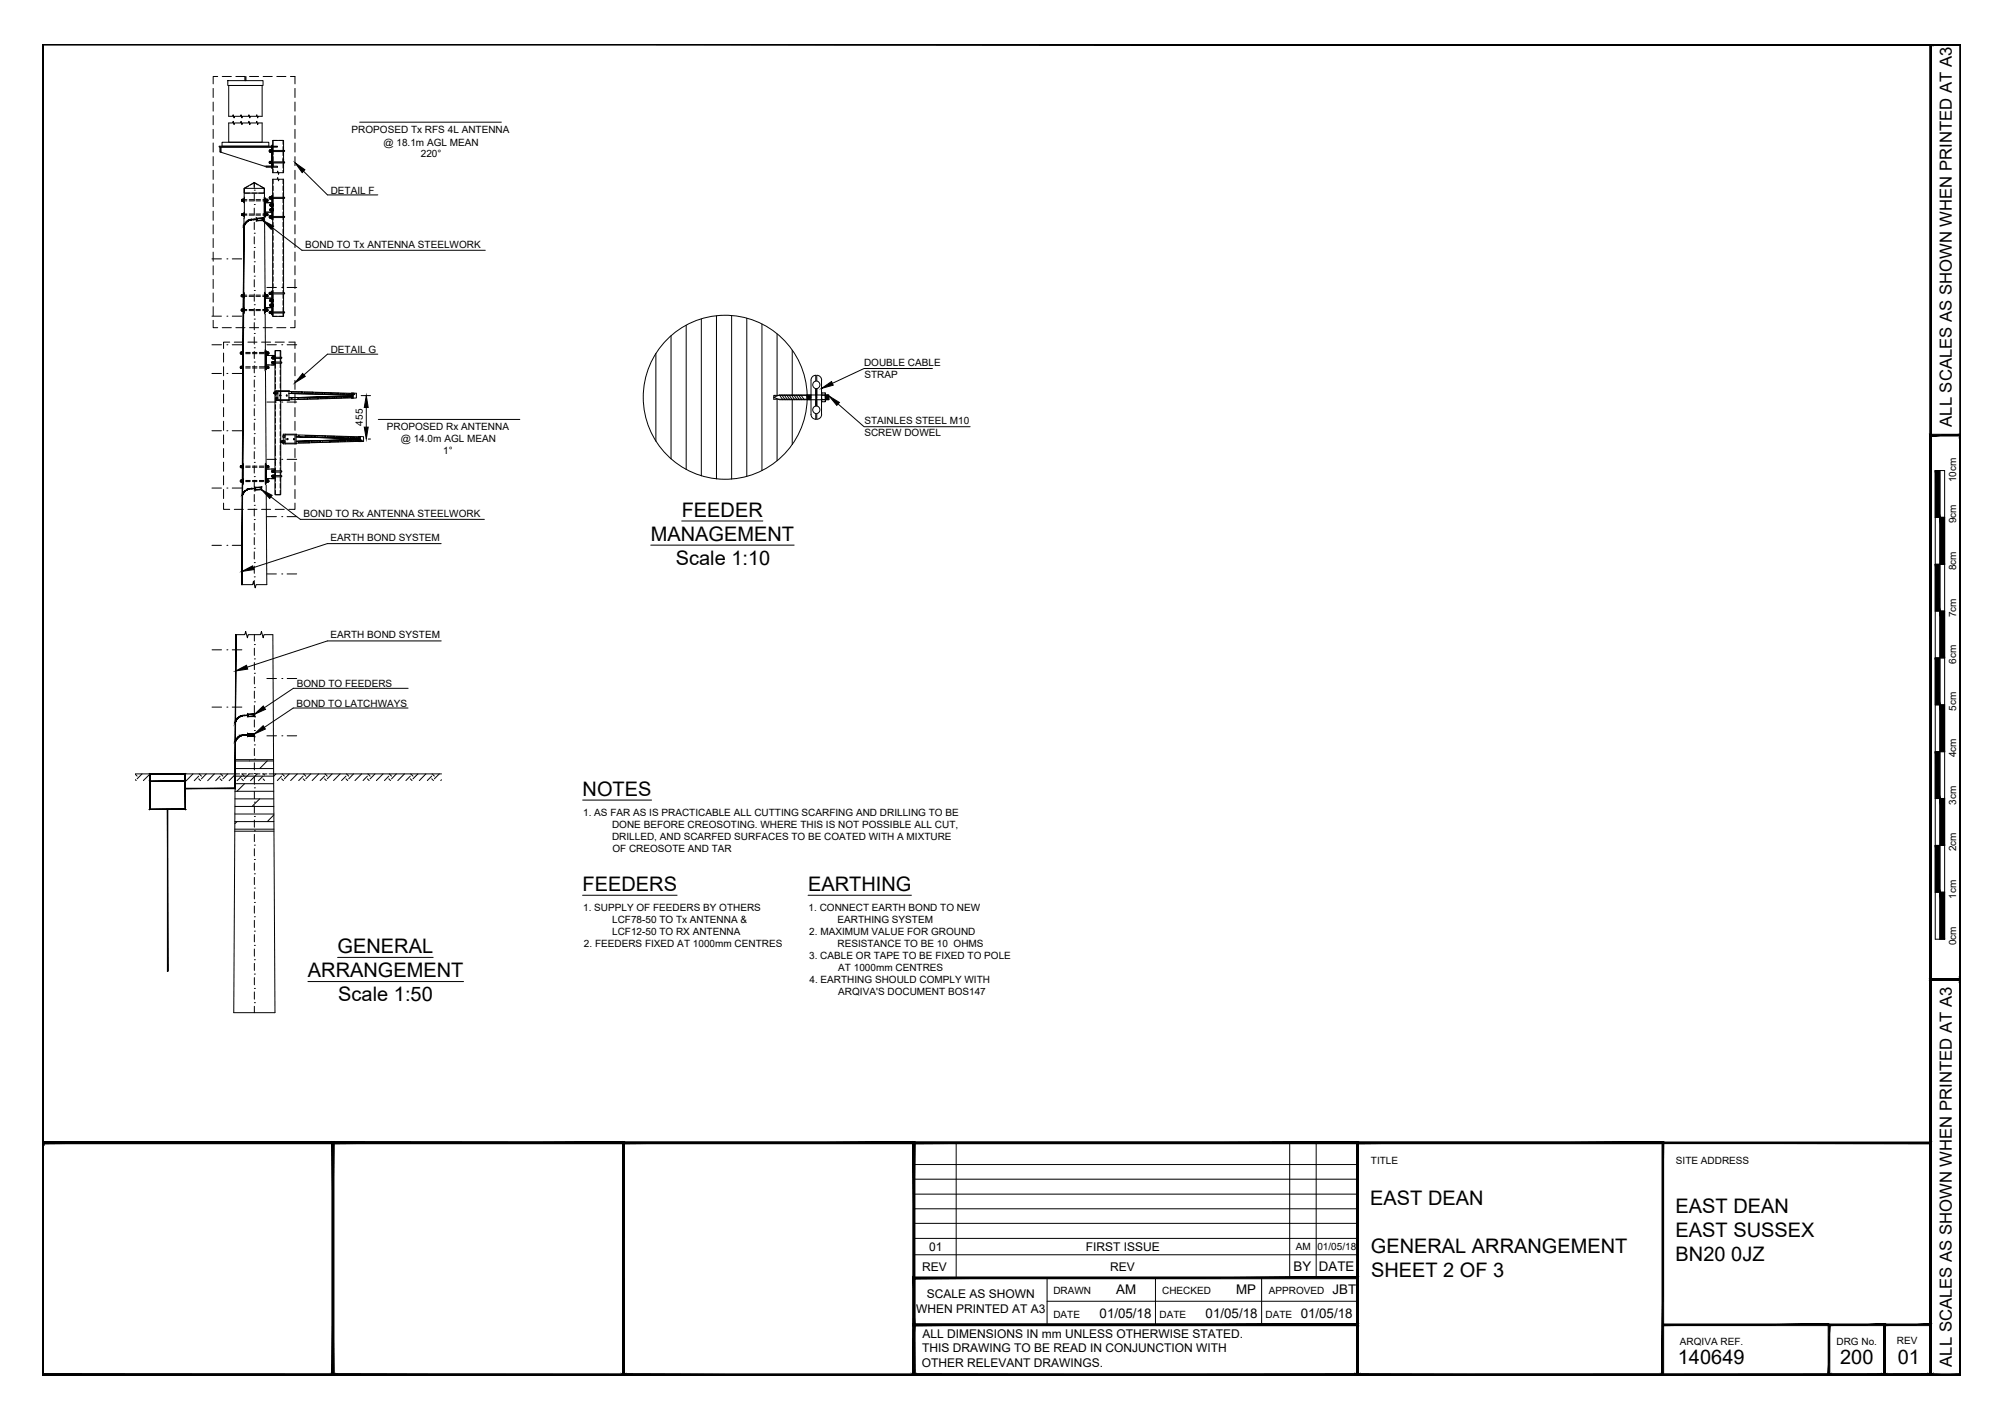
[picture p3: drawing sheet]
<svg xmlns="http://www.w3.org/2000/svg" width="420mm" height="297mm" viewBox="0 0 420 297" stroke-linecap="round" stroke-linejoin="round" font-family="sans-serif">
<!-- layer: TEXT AND DIMENSIONS -->
<g fill="none" stroke="#000" stroke-width=".21">
<path d="M44.7 18.5v1.9M45.6 16h-.9v1.6M46.6 16h1.9M49.4 16h1.9M52.3 16h1.9M55.1 16h2M58 16h1.9M60.9 16h.9v1.6M61.8 18.5v1.9M44.7 21.4v1.9M44.7 24.2v1.9M44.7 27.1v1.9"/>
<path d="M44.7 30v1.9M44.7 32.8v1.9M44.7 35.7v1.9M44.7 38.5v1.9M45.9 30.6h11v.2h-11zM47.9 25.8h.9l.1-.4 .2 .7v-.3h1.3l.1-.4 .2 .7 .1-.3h1.3l.1-.4 .2 .7v-.3h1.3l.1-.4 .2 .7 .1-.3h.8M47.9 24.4h.9l.1-.4 .2 .7v-.3h1.3l.1-.4 .2 .7 .1-.3h1.3l.1-.4 .2 .7v-.3h1.3l.1-.4 .2 .7 .1-.3h.8M51.2 39.5l2.1-1.3 2.1 1.3v.9h-4.2zM53.3 39.8h.1M53.3 38.2v1.3M55.7 34.8v.2h1.2M56.4 33.9h3.1l.2 .1-.2 .1h-3.1z"/>
<path d="M56.5 31.4v.5h.4M56.5 33.9h.4M56.5 34.1h.4M56.5 31.4h.4M56.5 31.8h.4M56.5 31.4h.1M56.5 33.8v.4M56.5 31.4v.1M56.5 31.5v.3M56.7 31.4h.1M56.7 33.8v.1M56.7 31.4v.4"/>
<path d="M56.7 33.8v.4M56.7 34.2h.1M56.7 31.8v.1M56.7 33.9v.2M56.7 34.1v.1M56.7 31.4v.1M56.7 31.7v.1M56.7 31.5v.2zM56.7 33.8h.1M56.9 33.8v.5zM56.9 31.4v.5zM56.9 31.4v.5"/>
<path d="M56.9 33.8v.4M56.9 33.8h-.4v.4h.4M56.9 31.5v.2M56.9 33.8v.3M56.9 34.1v.1M56.9 31.4l-.4 .1M56.9 31.7v.1M56.9 30.4h.2v4.8h-.2zM56.9 30.8h-10.8v1l9.3 3h1.5M57.1 30.6h1v.2h-1zM57.1 34.8h1v.2h-1zM59.4 31.5v-2.1h-2.3v6.8h1l.1-.4 .2 .7v-.3h1v-4.4"/>
<path d="M59.5 31.5l.2 .1-.2 .2h-3.1v-.3h3.1M61.8 21.4v1.9M61.8 24.2v1.9M61.8 27.1v1.9M61.8 30v1.9M61.8 32.8v1.9M61.8 35.7v1.9M61.8 38.5v1.9M63.6 35.9l5 4.9h10.6M75.4 25.6h29.7M44.4 54.2h2M44.7 41.4v1.9"/>
<path d="M44.7 44.2v1.9M44.7 47.1v1.9M44.7 50v1.9M44.7 52.8v1.9M44.7 55.7v1.9M44.7 58.5v1.9M47.5 54.2h.1M48.7 54.2h2M50.6 44.8l.1 .3zM50.6 41.8l.1 .3zM50.7 41.8l.4-.1v.4l-.4 .1zM50.7 45.1v.1"/>
<path d="M50.7 44.7v.1M50.7 41.7v.4M50.7 42.1v.1M50.7 44.8v.3M50.7 42.1h.4M50.7 41.8h.4M50.7 44.7h.4v.4M50.7 45.1h.4M50.7 44.9h.4M50.7 44.7v.5M50.9 44.7v.1M50.9 41.7v.1"/>
<path d="M50.9 44.8v.4M50.9 41.8v.3M50.9 44.8v.3M50.9 45.1v.1M50.9 42.1v.1M50.9 41.7v.4M51 45.1v.1M51 44.7v.1M51 42.1v.1M51 41.7v.1M51.1 44.7v.5M51.1 41.7v.5"/>
<path d="M51.1 44.5l.1 .9zM51.1 41.4l.1 1.1zM51.1 45.1l-.4 .1M53.3 57.8h.1M53.3 54.8h.1M53.3 51.8h.1M53.3 48.9h.1M53.3 45.8h.1M53.3 42.8h.1M53.3 40.6v1.5M53.3 43.6v1.5M53.3 46.6v1.5"/>
<path d="M53.3 49.6v1.5M53.3 52.6v1.5M53.3 55.6v1.5M53.3 58.6v1.5M55.4 41.7v.5zM55.4 44.7v.5zM55.4 41.4h.2v4h-.2zM55.6 42.5h1.3v2h-1.3zM55.6 41.7l.1 .5zM55.6 44.7l.1 .5zM55.7 44.7v.5M55.7 42.2h.4"/>
<path d="M55.7 42.1h.4M55.7 41.8h.4M55.7 45.2h.4M55.7 45.1h.4M55.7 44.7h.4M55.7 44.9h.4M55.7 41.7v.4M55.7 42.1v.1M55.7 45.1v.1M55.7 44.7v.1M55.7 44.8v.3M55.8 41.7l.1 .1"/>
<path d="M55.9 44.8v.4M55.9 44.8v.3M55.9 41.8v.3M55.9 45.1l-.1 .1M55.9 41.7v.4M55.9 41.7v.1M56.1 44.7v.4M56.1 41.7h-.4v.5M56.1 41.7v.1M56.1 44.8v.3M56.1 41.7v.4M56.1 42.1v.1"/>
<path d="M56.1 45.1v.1M56.1 44.7v.1M56.1 41.8v.4M56.5 41.2h.4v.5h-.4zM56.5 41.3h.4M56.5 41.6h.4M56.5 45.6h.4M56.5 45.3h.4M56.5 41.2v.5M56.5 45.2v.5M56.7 41.3h.1M56.7 45.3h.1"/>
<path d="M56.7 41.3v.4M56.7 45.3v.3M56.7 41.7h.1M56.7 45.6v.1M56.7 41.3v.3M56.7 45.3v.2M56.7 41.5v.2M56.7 45.5v.1M56.7 41.2v.1M56.7 45.2v.1M56.9 41.2v.5zM56.9 45.2v.5z"/>
<path d="M56.9 45.2v.5M56.9 45.2l-.4 .1v.4h.4M56.9 41.3v.4M56.9 45.3v.2M56.9 41.2v.1M56.9 45.5v.2M56.9 45.2v.1M56.9 41h.2v5h-.2zM57.1 47.7l6.2 4.7h38.4M59.4 41.3v-3.8h-1v.4l-.2-.7-.1 .3h-1v28.8h2.3v-.7M59.4 41.6v3.7M59.4 45.6v15.7"/>
<path d="M59.5 41.6l.1-.2-3.2-.1v.3h3.1M59.5 45.6l.1-.2-3.2-.1v.3h3.1M61.8 41.4v1.9M61.8 44.2v1.9M61.8 47.1v1.9M61.8 50v1.9M61.8 52.8v1.9M61.8 55.7v1.9M61.8 58.5v1.9M44.4 72.2h2M44.4 66.2h2M44.4 78.2h2"/>
<path d="M44.7 67.1v1.5h.9M44.7 61.4v1.9M44.7 64.2v1.9M46.6 68.6h1.9M46.8 74v1.9M46.8 76.8v1.9M46.8 79.7v1.9M47.5 66.2h.1M47.5 78.2h.1M47.5 72.2h.1M48.1 71.7h-1.3v1.3M48.7 72.2h2"/>
<path d="M48.7 66.2h2M48.7 78.2h2M49.1 71.7h1.9M49.4 68.6h1.9M50.4 73.8l.1 .3zM50.4 76.8v.3zM50.4 76.8v.4M50.4 77.2h.1M50.5 76.7l.3 .1M50.5 76.7l-.1 .1M50.5 76.7v.1M50.5 77.1v.1"/>
<path d="M50.5 74.2h.3M50.5 74.1h.3M50.5 73.9h.3M50.5 73.7v.4M50.5 74.1v.1M50.6 61.8l.1 .3zM50.6 64.8l.1 .3zM50.6 76.7l.1 .1M50.7 73.7l-.2 .1v.4M50.7 61.8v.4M50.7 64.8v.4M50.7 76.7v.5"/>
<path d="M50.7 65.2h.1M50.7 73.7v.1M50.7 77.2h-.1M50.7 73.7v.5M50.7 61.7v.4M50.7 62.1v.1M50.7 65.1v.1M50.7 76.7l-.1 .5M50.7 64.7v.1M50.7 64.8v.3M50.7 65.1l.3 .1M50.7 62.1l.3 .1"/>
<path d="M50.7 73.7h.1M50.7 62.2h.3M50.7 61.7l.4 .1-.1 .4M50.7 61.8h.3M50.7 65.2h.3M50.7 64.7h.1M50.7 61.7v.1M50.7 74.1v.1M50.8 76.9l-.4 .1 .4 .1M50.8 64.8h.3l-.1 .4M50.8 76.5h.2v.9h-.2zM50.8 77.2h-.3"/>
<path d="M50.8 61.7v.5M50.8 64.7v.5M50.8 76.8v.4M50.8 65.2h.1M50.8 62.1l.1 .1M50.8 73.7l.1 .1M50.9 61.7v.5M50.9 73.7v.4M50.9 74.1v.1M50.9 76.7v.5M50.9 73.5h.1v1h-.1zM50.9 73.8l-.1 .4"/>
<path d="M50.9 61.7l-.1 .1M50.9 64.7v.5M51 65.8l.2-.1v-4.4h-.2l.2-21.8h4.2l.1 21.8h-.1v4.4l.2 .1 .2 31.3h-.2v4.4l.2 .1 .1 20.9h-2.2l-.2 .6-.4-1.3-.2 .7h-2.2l.1-20.9 .2-.1v-4.4h-.2M51 61.7v.1M51 64.7l-.3 .2M51.1 64.5h.1v.9h-.1zM51.1 61.4h.1v1.1h-.1zM51.1 64.8v.3M51.1 61.8v.3M52 71.7h1.9M52.3 68.6h1.9M53.3 78.8h.1"/>
<path d="M53.3 75.8h.1M53.3 72.9h.1M53.3 69.9h.1M53.3 66.8h.1M53.3 63.8h.1M53.3 60.9h.1M53.3 61.6v1.5M53.3 64.6v1.5M53.3 67.6v1.5M53.3 70.6v1.5M53.3 73.6v1.5M53.3 76.6v1.5"/>
<path d="M53.3 79.6v1.5M54.8 71.7h1.9M55.1 68.6h2M55.4 61.4h.2v4h-.2zM55.5 73.7l.1 .5zM55.5 76.7l.1 .5zM55.6 73.5h.2v3.9h-.2zM55.6 62.5h1.3v2h-1.3M55.6 61.7l.1 .5zM55.6 64.7l.1 .5zM55.7 64.7v.5M55.7 62.2h.4"/>
<path d="M55.7 62.1h.4M55.7 61.8h.4M55.7 65.2h.4M55.7 65.1h.4M55.7 64.7h.4M55.7 64.9h.4M55.7 61.7v.4M55.7 62.1v.1M55.7 65.1v.1M55.7 64.7v.1M55.7 64.8v.3M55.8 73.7v.5z"/>
<path d="M55.8 76.7v.5zM55.8 74.5h1.8v2h-1.8zM55.8 73.8v.3l.4 .1M55.8 76.8v.4M55.8 77.2h.1M55.8 61.7l.1 .1M55.8 64.7l.1 .1M55.9 64.8v.4M55.9 61.8v.3M55.9 74.1h.3M55.9 73.7h.3v.5M55.9 73.9h.3"/>
<path d="M55.9 73.7l-.1 .1M55.9 77.2h.3M55.9 77.1h.3M55.9 76.8h.3M55.9 76.9h.3M55.9 76.8h-.1M55.9 65.2h-.1M55.9 61.7v.4M55.9 64.7v.5M55.9 73.7v.5M55.9 76.7v.5M55.9 61.7v.1"/>
<path d="M55.9 60.2h2M55.9 72.2h2M56 73.7l.1 .1M56 76.8h.1M56 73.7v.5l.1-.4M56 76.7v.5M56.1 76.8v.4M56.1 77.2h-.1M56.1 61.7h-.4v.5M56.1 61.7v.1M56.1 64.7v.1M56.1 64.8v.3"/>
<path d="M56.1 61.7v.4M56.1 62.1v.1M56.1 65.1v.1M56.1 61.8v.4M56.1 64.8v.4M56.1 65.2h.1M56.1 74.1v.1M56.1 73.7v.1M56.1 77.1v.1M56.1 76.7v.1M56.2 76.8v.4M56.3 76.8v.3"/>
<path d="M56.3 73.7v.4M56.3 74.1v.1M56.3 77.1v.1M56.3 76.7v.1M56.5 65.3l.4-.1v.5v-.5v.5h-.4zM56.5 61.7h.1M56.5 61.7h.2M56.5 65.6h.4M56.5 65.3h.4M56.5 61.2v.5M56.5 65.2v.5M56.7 61.3h.1"/>
<path d="M56.7 61.7h.2M56.7 61.3v.4M56.7 61.7h.1M56.7 65.6v.1M56.7 61.3v.3M56.7 65.3v.2M56.7 61.6v.1M56.7 65.3v-.1v.4M56.7 65.2v.4M56.7 61.2v.1M56.9 61.2v.5zM56.9 61.2v.5"/>
<path d="M56.9 61.2h-.4v.5M56.9 65.3v.2M56.9 65.6v.1M56.9 65.2v.1M56.9 61h.2v5h-.2zM56.9 75.8h2l.2 .2-.2 .1h-2zM57.1 75.2h.1M57.1 74.8v.4M57.1 75.8v.4M57.1 76.2h.1M57.1 75.7v.4M57.1 76.1v.1"/>
<path d="M57.1 74.7v.4M57.1 75.1v.1M57.1 75.7h.3M57.1 76.2h.3M57.1 76.1h.3M57.1 75.7v.1M57.1 74.7h.3M57.1 75.2h.3M57.1 75.1h.3M57.1 74.7v.1M57.1 63.8v.3M57.2 75.7v.1"/>
<path d="M57.2 74.7v.1M57.2 74.8v.4M57.2 75.8v.4M57.2 76.2h.1M57.2 75.2h.1M57.3 75.7l-.1 .1M57.3 74.7l-.1 .1M57.3 75.7v.5M57.3 74.7v.5M57.4 74.7v.5M57.4 75.7v.5M57.4 75.7v.4"/>
<path d="M57.4 76.1v.1M57.4 74.7v.4M57.4 75.1v.1M57.5 75.7v.5zM57.5 74.7v.5zM57.7 71.7h1.9M58 68.6h1.9M58.8 74.8v-1.4h-1.2v30.2h1.2v-3.7M58.8 75.1v.7M58.8 76.1v22.5M58.9 74.8l.2 .1-.2 .2h-2v-.3h2M59 60.2h.1"/>
<path d="M59 72.2h.1M59.4 61.6v3.7M59.5 61.3l.2 .1-.2 .2h-3.1v-.3h3.1M59.5 65.6l.1-.2-3.2-.1v.3h3.1M60.2 60.2h2M60.2 72.2h2M60.5 71.7h1.3v1.3M61.8 67.1v1.5h-.9M61.8 61.4v1.9M61.8 64.2v1.9M61.8 74v1.9M61.8 76.8v1.9"/>
<path d="M61.8 79.7v1.9M79.2 74.2h-10.6l-4.9 4.3M137.4 74v18.4M140.6 70.3v25.8M143.8 68.1v30.3M147 66.8v32.9M150.1 66.1v34.2M153.3 66.1v34.3M156.5 66.7v33.1M159.7 67.9v30.7M162.8 70v12.7M166 73.4v9.3"/>
<path d="M195.4 77.2h-14.3l-6.7 3.1M44.4 90.2h2M46.8 82.5v1.9M46.8 85.4v1.9M46.8 88.2v1.9M46.8 91.1v1.9M46.8 94v1.9M46.8 96.8v1.9M46.8 99.7v1.9M47.5 90.2h.1M48.7 90.2h2M50.4 97.6l.1 .3z"/>
<path d="M50.5 97.6v.3M50.5 97.9h.3M50.5 97.5h.3M50.5 97.6h.3M50.5 97.5v.5M50.5 97.9v.1M50.5 97.5v.1M50.7 97.5v.1M50.7 97.5v.5M50.7 98h-.2M50.7 98h.1M50.8 97.5l.1 .5"/>
<path d="M50.9 97.9v.1M50.9 97.5v.1M50.9 98h-.1M50.9 97.6v.3M53.3 99.8h.1M53.3 96.9h.1M53.3 93.9h.1M53.3 90.8h.1M53.3 87.8h.1M53.3 84.9h.1M53.3 81.9h.1M53.3 82.6v1.5"/>
<path d="M53.3 85.6v1.5M53.3 88.6v1.5M53.3 91.6v1.5M53.3 94.6v1.5M53.3 97.6v1.5M55.6 97.3h.2v4h-.2zM55.8 97.5v.5zM55.8 98.3h1.8v2h-1.8zM55.8 98h.1M55.9 98h.3M55.9 97.9h.3M55.9 97.6h.3"/>
<path d="M55.9 97.5v.5M55.9 84.2h2M55.9 96.2h2M56 97.5v.5zM56.1 98h-.1M56.1 97.9v.1M56.1 97.5v.1M56.2 97.5h-.3l-.1 .5M56.2 97.5v.5M56.3 97.6v.3M56.3 97.9v.1M56.3 97.5v.1"/>
<path d="M57.1 99h.1M57.1 99.5v.5M57.1 98.5v.4M57.1 98.9v.1M57.1 98.6v.4M57.1 99.5v.4M57.1 99.5h.3M57.1 99.9h.3M57.1 98.6h.3M57.1 99h.3M57.1 98.9h.3M57.2 99.5v.1"/>
<path d="M57.2 98.6h.1M57.2 99.6l.1 .4M57.2 98.6l.1 .4M57.2 98.6v.4M57.2 99.6v.3M57.2 99.9l.1 .1M57.2 99.9v.1M57.2 99h.1M57.4 98.6v.4M57.4 99.5v.5l-.3-.1M57.4 99.5v.5M57.4 98.5v.4"/>
<path d="M57.4 98.9v.1M57.5 99.5v.5zM57.5 98.5v.5zM58.8 98.9v.7M58.9 99.9l.2-.2-.2-.1h-2v.3h2M58.9 98.9l.2-.1-.2-.2h-2v.3h2M59 84.2h.1M59 96.2h.1M60.2 84.2h2M60.2 96.2h2M61.8 82.5v1.9M61.8 85.4v1.9"/>
<path d="M61.8 88.2v1.9M61.8 91.1v1.9M61.8 94v1.9M61.8 96.8v1.9M61.8 99.7v1.9M75.7 82.9h1.9M76.8 85.4v4.1M77.2 92h.4M79.3 87.9h29.6M162.8 83.7v12.8M163.4 82.7l.6 1M163.8 82.7l.7 1"/>
<path d="M164.3 82.7l.7 1M164.9 82.7l.6 1M165.3 82.7l.7 1v9.4M165.8 82.7l.7 1M166.4 82.7l.6 1M166.8 82.7l.7 1M167.4 82.7l.6 1M167.8 82.7l.7 1M169 82.7l.1 1M169.1 82.7l.1 1M169.1 82.8h-7v.8h7M169.1 82.7a17.2 17.2 0 0 0-25.9-14.3 17.2 17.2 0 0 0 0 29.6 17.2 17.2 0 0 0 25.9-14.3"/>
<path d="M169.2 82.7l.1 1M169.3 82.7l.1 1M169.4 82.7l.1 1M169.5 82.7l.1 1M169.6 82.7l.1 1M169.7 82.7l.1 1M169.8 82.7l.1 1M169.9 82.7l.1 .6M171 82.7l.1 1M171.1 82.7l.1 .6M172.2 83.3v.4M172.9 82.7l.1 1"/>
<path d="M173 82.7l.1 1M173.1 82.7l.1 1M173.2 82.7l.1 1M173.3 82.7l.1 1M173.4 82.7l.1 1M173.5 82.7l.1 1M173.6 82.7l.1 1M175.6 84.6l5.5 4.8h22.2M44.4 102.2h2M44.4 114.2h2M46.8 105.4v1.3h1.3M46.8 102.5v1.9"/>
<path d="M47.5 102.2h.1M47.5 114.2h.1M48.7 102.2h2M48.7 114.2h2M49.1 106.7h1.9M50.4 100.6l.1 .3zM50.5 100.6v.4M50.5 100.5v.5l.4-.1M50.5 100.9h.3M50.5 100.5h.3M50.5 100.6h.3M50.5 100.5v.1"/>
<path d="M50.7 100.5v.4M50.7 100.5v.5M50.8 100.5l.1 .4M50.9 100.5v.1M50.9 100.3h.1v1h-.1zM50.9 100.6v.4M52 106.7h1.9M53.3 117.9h.1M53.3 114.9h.1M53.3 111.8h.1M53.3 108.8h.1M53.3 105.9h.1"/>
<path d="M53.3 102.8h.1M53.3 100.6v1.5M53.3 103.6v1.5M53.3 106.6v1.5M53.3 109.6v1.5M53.3 112.6v1.5M53.3 115.6v1.5M53.3 118.6v1.5M54.8 106.7h1.9M55.8 100.5v.5zM55.9 100.9h.3M55.9 100.6h.3"/>
<path d="M55.9 100.5v.5M55.9 108.2h2M56 100.5v.5zM56.1 100.9l-.1 .1M56.1 100.9v.1M56.1 100.5v.1M56.2 100.5l-.4 .1 .1 .4M56.2 100.5v.5h-.3M56.3 100.6v.4M56.3 100.5v.1M56.8 104.1l6.1 4.7h38.6M57.7 106.7h1.9"/>
<path d="M59 108.2h.1M60.2 108.2h2M61.8 105.4v1.3h-1.3M61.8 102.5v1.9M92.4 113.9h-23.8l-15.5 5M136.4 114.2h30M142.9 109.1h17M44.4 136.1h2M47.5 136.1h.1M48.7 136.1h2M53.3 120.8h.1M53.3 121.6v.9"/>
<path d="M53.3 138h.1M53.3 135h.1M53.3 132.9v1.4M53.3 135.8v1.5M53.3 138.8v1.5M55.9 120.2h2M59 120.2h.1M60.2 120.2h2M92.5 134.3h-23.9l-16.8 5.5M44.4 148.1h2M47.5 148.1h.1M48.7 148.1h2"/>
<path d="M49.3 159.4h8M49.3 159.1h8M53.3 159h.1M53.3 156h.1M53.3 153h.1M53.3 150h.1M53.3 147h.1M53.3 144h.1M53.3 141h.1M53.3 141.8v1.5M53.3 144.8v1.5M53.3 147.8v1.5"/>
<path d="M53.3 150.8v1.5M53.3 153.8v1.5M53.3 156.8v1.5M53.3 159.8v1.5M55.9 154.1h2M55.9 142.1h2M56 159.4l-1.6 1.6M59.1 154.1h.1M59.1 142.1h.1M60.2 154.1h2M60.2 142.1h2M85.5 148.3h-24l-6.1 4.1"/>
<path d="M85.5 144.2h-24l-6.1 4.1M28.3 162.1h21M28.3 162.2l.4 .4M28.3 163.3l.2 .2M29.8 162.1l-1.1 1.1M31.4 162.2l-1.4 1.3M40.4 162.1l-1.4 1.4M41.6 163.2l.4 .3M41.6 162.6l-.9 .9M41.7 162.1l.5 .5M43.2 162.1l-1 1.1M44.9 162.1l-1.4 1.4"/>
<path d="M46.1 163.2l.4 .3M46.1 162.6l-.9 .9M46.2 162.1l.5 .5M47.7 162.1l-1 1.1M49.2 173.7h8.2M49.2 174.1h8.2M49.2 170.5h8.2M49.2 172.1h8.2M49.2 165.8h8.2M49.2 167.3h8.2M49.2 168.9h8.2M49.3 162.6h8"/>
<path d="M49.3 164.2h8M49.3 161h8M49.4 162.1l-1.4 1.4M49.7 172.1l-.5 .5M50.6 163.2l.4 .3M50.6 162.6l-.9 .9M50.7 162.1l.5 .5M51.3 164.2l-1.6 1.6M52.2 162.1l-1 1.1M53.3 177h.1M53.3 174h.1M53.3 171h.1"/>
<path d="M53.3 168h.1M53.3 165h.1M53.3 162h.1M53.3 162.8v1.5M53.3 165.8v1.5M53.3 168.8v1.5M53.3 171.8v1.5M53.3 174.8v1.5M53.3 177.8v1.5M53.9 162.1l-1.4 1.4M54.4 167.3l-1.6 1.6M55.1 163.2l.3 .3"/>
<path d="M55.1 162.6l-.9 .9M55.2 162.1l.3 .3M57.3 162.1h35.2M57.4 170.7l-1.4 1.4M57.8 162.1l-.5 .5M59 163.2l.4 .3M59 162.6l-.9 .9M59.1 162.1l.5 .5M60.6 162.1l-1 1.1M62.3 162.1l-1.4 1.4M63.5 163.2l.4 .3M63.5 162.6l-.9 .9"/>
<path d="M63.6 162.1l.5 .5M65.1 162.1l-1 1.1M66.8 162.1l-1.4 1.4M68 163.2l.4 .3M68 162.6l-.9 .9M68.1 162.1l.5 .5M69.6 162.1l-1 1.1M71.3 162.1l-1.4 1.4M72.5 163.2l.4 .3M72.5 162.6l-.9 .9M72.6 162.1l.5 .5M74.1 162.1l-1 1.1"/>
<path d="M75.8 162.1l-1.4 1.4M77 163.2l.4 .3M77 162.6l-.9 .9M77.1 162.1l.5 .5M78.6 162.1l-1 1.1M80.3 162.1l-1.4 1.4M81.5 163.2l.3 .3M81.5 162.6l-.9 .9M81.6 162.1l.4 .5M83.1 162.1l-1.1 1.1M84.8 162.1l-1.4 1.4M86 163.2l.3 .3"/>
<path d="M86 162.6l-.9 .9M86.1 162.1l.4 .5M87.6 162.1l-1.1 1.1M89.2 162.1l-1.3 1.4M90.5 163.2l.3 .3M90.5 162.6l-1 .9M90.6 162.1l.4 .5M92.1 162.1l-1.1 1.1M92.5 163.3l-.1 .2M122.1 167.6h14.5M53.3 198h.1M53.3 195.1h.1"/>
<path d="M53.3 192h.1M53.3 189h.1M53.3 186h.1M53.3 183h.1M53.3 180h.1M53.3 180.8v1.5M53.3 183.8v1.5M53.3 186.8v1.5M53.3 189.8v1.5M53.3 192.8v1.5M53.3 195.8v1.5M53.3 198.8v1.5"/>
<path d="M122.1 187.5h19.8M169.3 187.5h21.7M49 212.1l.4-79.2h1.9l.2-.6 .3 1.3 .2-.7h2.6l.2-.6 .3 1.3 .2-.7h1.9l.4 79.2M53.3 210h.1M53.3 207.1h.1M53.3 204h.1M53.3 201h.1M53.3 201.8v1.5M53.3 204.8v1.5M53.3 207.8v1.5M53.3 210.8v1.3M64.5 205.6h32.6"/>
<path d="M70.7 200.6h20.1"/>
</g>
<!-- layer: MEDIUM THICKNESS -->
<path d="M51 65.8l-.2 31.3M49 212.1h8.6" fill="none" stroke="#000" stroke-width=".21"/>
<!-- layer: PROPOSED OTHER USER 1 - HIDDEN -->
<g fill="none" stroke="#000" stroke-width=".21">
<path d="M46.1 30.8h.2v1h-.2zM52.1 39l-.9 .5v.9h1.1M52.5 38.8l.8-.5 .8 .5M54.5 39l.9 .5v.9h-1.2M56.9 34.2h.2M56.9 33.9h.2M56.9 31.8h.2M56.9 31.5h.2M57.2 30.8v.7M57.2 31.8v.5M57.2 32.8v1M57.2 34.2v.7"/>
<path d="M57.2 35.4v.8M57.2 37.5v1M57.2 39v.9M58 29.4h-.8v1.2M58.5 29.4h.8v.8M59.3 30.7v.8M59.3 31.8v.8M59.3 33.1v.8M59.3 34.2v1M59.3 35.7v.5M59.3 37.5v1M59.3 39v.9"/>
<path d="M51.1 44.8h.1M51.1 45.1h.1M51.1 42.1h.1M51.7 44.8h-1.1v.3h1.1M51.7 41.8h-1.1v.3h1.1M52.2 41.8h1M52.2 42.1h1M52.2 45.1h1M52.2 44.8h1M52.8 40.4h1M53.6 41.8h1M53.6 42.1h1"/>
<path d="M53.6 45.1h1M53.6 44.8h1M55.1 41.8h1.1v.3h-1.1M55.1 44.8h1.1v.3h-1.1M55.4 44.8h.2M55.4 45.1h.2M55.4 42.1h.2M55.4 41.8h.2M55.6 43.2v-.7h1.2v.7M55.6 43.7v.8h1.2v-.8M56.8 43.8h.3M56.8 44.1h.3"/>
<path d="M56.8 43.1h.3M56.8 42.8h.3M56.9 45.3h.2M56.9 45.6h.2M56.9 41.3h.2M56.9 41.6h.2M57.2 40.4v.9M57.2 41.6v1.1M57.2 43.2v.5M57.2 44.2v1.1M57.2 45.6v.5M57.2 46.5v1"/>
<path d="M57.2 48v.9M57.2 49.4v1M57.2 50.8v1M57.2 52.3v.9M57.2 53.7v1M57.2 55.1v1M57.2 56.6v.9M57.2 58v.9M57.2 59.4v1M59.3 40.4v.9M59.3 41.6v.9M59.3 43v.9"/>
<path d="M59.3 44.4v.9M59.3 45.6v.5M59.3 46.5v1M59.3 48v.9M59.3 49.4v1M59.3 50.8v1M59.3 52.3v.9M59.3 53.7v1M59.3 55.1v1M59.3 56.6v.9M59.3 58v.9M59.3 59.4v1"/>
<path d="M50.8 76.8h.2M50.9 74.1h.1M51 73.8h-.6v.3h.6M51 76.8h-.6v.3h.6M51.1 64.8h.1M51.5 74.1h.9M51.5 73.8h.9M51.5 77.1h.9M51.5 76.8h.9M51.7 64.8h-1.1v.3h1.1M51.7 61.8h-1.1v.3h1.1M52.2 65.1h1"/>
<path d="M52.2 62.1h1M52.2 61.8h1M52.2 64.8h1M52.9 74.1h1M52.9 73.8h1M52.9 77.1h1M52.9 76.8h1M53.6 65.1h1M53.6 62.1h1M53.6 61.8h1M53.6 64.8h1M54.3 74.1h1"/>
<path d="M54.3 73.8h1M54.3 77.1h1M54.3 76.8h1M55 61.8h1.2v.3h-1.2M55 64.8h1.2v.3h-1.2M55.4 64.8h.2M55.4 61.8h.2M55.6 73.8h.2M55.6 74.1h.2M55.6 76.8h.2M55.6 63.7v.8h1.2v-.8M55.6 63.2v-.7h1.2v.7"/>
<path d="M55.8 73.8h.6v.3h-.6M55.8 76.8h.6v.3h-.8M55.8 75.7v.8h.6M56.4 74.5h-.6v.7M56.8 63.8h.3M56.8 64.1h.3M56.8 63.1h.3M56.8 62.8h.3M56.9 74.5h.6v.7M56.9 65.3h.2M56.9 65.6h.2M56.9 61.3h.2"/>
<path d="M56.9 61.6h.2M57.2 60.8v.5M57.2 61.6v1.1M57.2 63.2v.5M57.2 64.2v1.1M57.2 65.6v.7h.8M57.5 75.7v.8h-.6M57.5 75.1h.1M57.5 74.8h.1M57.5 75.8h.1M57.5 76.1h.1M57.7 74.8v-1.4h1v1.4"/>
<path d="M57.7 75.1v.7M57.7 76.1v1.1M57.7 77.6v1M57.7 79.1v.9M58.7 75.1v.7M58.7 76.1v.9M58.7 77.5v1M58.7 79v.9M59.3 60.8v.5M59.3 61.6v.9M59.3 63v.9M59.3 64.4v.9"/>
<path d="M59.3 65.6v.7h-.8M50.9 97.9h.1M50.9 97.6h.1M51 97.6h-.6v.3h.6M51.5 97.9h.9M51.5 97.6h.9M52.9 97.9h1M52.9 97.6h1M54.3 97.9h1M54.3 97.6h1M55.6 97.9h.2M55.6 97.6h.2"/>
<path d="M55.8 97.6h.6v.3h-.6M55.8 99.5v.8h.6M56.4 98.3h-.6v.7M56.9 98.3h.6v.7M57.5 99.5v.8h-.6M57.5 98.9h.1M57.5 98.6h.1M57.5 99.6h.1M57.5 99.9h.1M57.7 93.3v2.2M57.7 80.5v.9M57.7 81.9v1"/>
<path d="M57.7 83.4v.9M57.7 84.8v.9M57.7 86.2v1M57.7 87.6v1M57.7 89.1v.9M57.7 90.5v.9M57.7 91.9v1M57.7 96v1.5M57.7 98v.6M57.7 98.9v.7M57.7 99.9v.9M58.7 80.4v.9"/>
<path d="M58.7 81.8v1M58.7 83.2v1M58.7 84.7v.9M58.7 86.1v.9M58.7 87.5v1M58.7 88.9v1M58.7 90.4v.9M58.7 91.8v1M58.7 93.2v1M58.7 94.4v1M58.7 95.8v1.7M58.7 98v.6"/>
<path d="M58.7 98.9v.7M58.7 99.9v.9M170 82.7h.8M170 83.7h.8M171.3 82.7h.9M171.3 83.7h.9M51 100.6h-.6v.3h.6M51.5 100.9h.9M51.5 100.6h.9M52.9 100.9h1M52.9 100.6h1M54.3 100.9h1"/>
<path d="M54.3 100.6h1M55.6 100.6h.2M55.8 100.6h.6v.3h-.8M57.7 102.7v.9h1v-.9M57.7 101.3v.9M58.7 101.3v.9M49.3 162.1h.9M50.7 162.1h.9M52.1 162.1h1M53.5 162.1h1M55 162.1h.9M56.4 162.1h.9"/>
</g>
<!-- layer: ANTENNAS DISHES -->
<g fill="none" stroke="#000" stroke-width=".21">
<path d="M47.7 16.9h7.4v1h-7.4zM51.3 16v.9h.2v-.9M46.5 29.8h9.8v.8h-9.8zM47.9 24.4v-6.5h7v6.5M47.9 25.8v4h7v-4M57.4 82.1l.4 .1-.1 .2-.3 .1M57.5 82.1a.2 .2 0 0 1 .3 .1 .2 .2 0 0 1 0 .2 .2 .2 0 0 1-.3 .1M57.7 82.1h.2a.26 .26 0 0 1 .1 .2 .26 .26 0 0 1-.1 .3h-.2M57.9 82.6v.6M57.9 83.6v.3h2.7v-.2h-2.4M57.9 83.2l.3 .2-.1 .2h-.2M58 82.1a.2 .2 0 0 1 .2 .2 .2 .2 0 0 1-.2 .2"/>
<path d="M58.2 82h2.4v-.1h-2.7v.2M58.3 81.9v2M58.7 82.9h.1M59 92.4l.3 .1-.1 .2h-.2M59 92.4a.19 .19 0 0 1 .3 0 .19 .19 0 0 1 0 .3 .19 .19 0 0 1-.3 0M59.2 92.3h.2M59.2 92.8h.2M59.4 91.2v-.2h2.7v.1h-2.4v1.7h2.4v.2h-2.7v-.2M59.4 92.3a.26 .26 0 0 1 .2 .2 .26 .26 0 0 1-.2 .3M59.4 91.2h.2l.1 .3-.3 .1v.7M59.5 92.3l.2 .2v.2h-.2M59.8 91v.1"/>
<path d="M59.8 92.8v.2M60.2 92h.1M60.5 83.3l13.5-.3zM60.5 82.4l13.5 .4h-.3M62 92.4l13.5-.3zM62 91.5l13.5 .4zM62.4 82.3h.2M63.3 82.1l-2.3 .1 .1 .1h2.2M63.7 83.4h.1M64 92.5h.1M64.5 83.4h-2.1l.1 .2h2M64.8 92.5l-2.2 .1v.2h2.2"/>
<path d="M64.9 82.4h.1M65.2 91.5h.1M65.6 82.2h-1.8l-.1 .1v.1h1.9M66 91.2l-2.1 .1 .1 .2h2M66 83.3h.1M66.4 92.4h.1M66.7 83.3l-1.8 .1 .1 .1h1.7M67.1 92.4l-1.9 .1v.2h1.9M67.5 91.6h.1M67.6 82.3h-1.6v.2h1.6M68 83.2h.1M68.2 91.3l-1.8 .1v.2h1.8"/>
<path d="M68.5 83.2l-1.5 .1v.1h1.5M68.9 82.5h.1M69.1 92.4h-1.6v.2h1.6M69.4 82.3l-1.4 .1v.1h1.4M69.5 91.6h.1M69.7 83.2h.1M70 91.4l-1.5 .1v.1h1.5M70.1 83.2l.1 .2zM70.2 83.2h-1.3v.2h1.3M70.4 92.3h.1M70.5 82.6h.1M70.9 92.3l-1.4 .1 1.4 .1"/>
<path d="M70.9 82.4h-1.2v.2h1.2M71.2 83.1h.1M71.2 91.7h.1M71.5 83.2l.1 .1zM71.6 83.1l-1.1 .1v.1h1.1M71.7 91.5h-1.3l1.3 .2M71.8 82.6h.2M72 92.3h.1M72.2 82.5h-1v.1h1M72.4 92.3l-1.2 .1 1.2 .1M72.5 83.1h.1M72.7 91.7h.1"/>
<path d="M72.8 83.1v.2zM72.8 83.1l-1 .1 1 .1M73 82.6h.1M73.1 82.5h.1M73.1 91.5l-1.1 .1v.1h1.1M73.3 92.3h.2M73.4 82.5h-.9l.9 .1M73.6 83.1h.1M73.7 83.4h.3M73.7 82.8v.2M73.7 92.3l.1 .1zM73.8 92.3h-1.1l1.1 .1"/>
<path d="M73.8 83.1l-.8 .1h.8M74 82.4l-13.5-.4v1.7l13.5-.3M74 82.7v.7M74 82.3l.7 .1v1h-.7M74 91.7h.1M74 82.3v.2M74 82.3l-.3 .1M74 91.6h.1M74.3 82.6v.1zM74.3 82.5l-.7 .1 .7 .1M74.3 91.6h-.9v.1h.9M74.5 92.2h.1"/>
<path d="M74.9 92.2h-.9l.9 .2M75.1 91.7h.1M75.1 91.6h.1M75.2 91.9v.2M75.2 92.5h.3M75.3 91.6h-.7l.7 .1M75.5 91.5l-13.5-.4v1.7l13.5-.3M75.5 92.3v.2M75.5 91.4l.7 .1v1h-.7M75.5 91.4v.8M75.5 91.4l-.3 .1M75.8 92.2h-.7l.7 .1"/>
<circle cx="57.4" cy="82.3" r=".13"/>
<circle cx="57.9" cy="83.5" r=".18"/>
<circle cx="58.7" cy="82.9" r=".12"/>
<circle cx="58.9" cy="92.5" r=".13"/>
<circle cx="59.4" cy="91.4" r=".18"/>
<circle cx="60.1" cy="82.9" r=".12"/>
<circle cx="60.2" cy="92" r=".12"/>
<circle cx="61.1" cy="83.5" r=".1"/>
<circle cx="61.6" cy="92" r=".12"/>
<circle cx="62.6" cy="91.3" r=".1"/>
<circle cx="63.3" cy="82.2" r=".11"/>
<circle cx="64.5" cy="83.5" r=".11"/>
<circle cx="64.8" cy="92.6" r=".11"/>
<circle cx="65.6" cy="82.3" r=".11"/>
<circle cx="66" cy="91.4" r=".11"/>
<circle cx="66.7" cy="83.4" r=".11"/>
<circle cx="67.1" cy="92.6" r=".11"/>
<circle cx="67.6" cy="82.4" r=".11"/>
<circle cx="68.2" cy="91.5" r=".11"/>
<circle cx="68.5" cy="83.3" r=".08"/>
<circle cx="69.1" cy="92.5" r=".11"/>
<circle cx="69.4" cy="82.4" r=".08"/>
<circle cx="70.1" cy="91.5" r=".08"/>
<circle cx="70.9" cy="92.4" r=".08"/>
<circle cx="70.9" cy="82.5" r=".08"/>
<circle cx="71.7" cy="91.6" r=".09"/>
<circle cx="72.2" cy="82.5" r=".06"/>
<circle cx="72.4" cy="92.4" r=".08"/>
<circle cx="73.1" cy="91.6" r=".09"/>
<circle cx="73.4" cy="82.6" r=".05"/>
<circle cx="73.8" cy="83.2" r=".05"/>
<circle cx="74.3" cy="91.6" r=".05"/>
<circle cx="74.9" cy="92.3" r=".06"/>
<circle cx="75.3" cy="91.7" r=".05"/>
<circle cx="75.8" cy="92.3" r=".05"/>
</g>
<!-- layer: 0 -->
<g fill="none" stroke="#000" stroke-width=".21">
<path d="M56.6 43.8h-.1l.1 .3M56.6 42.8h-.1l.1 .3M56.6 43.8v.3M56.6 43.8l.1-.1v.1M56.6 44v.2l.1-.2M56.6 43v.2l.1-.2M56.6 42.7v.1M56.6 43.8h.1M56.6 44.1h.1M56.6 43.1h.1M56.6 42.7h.1M56.7 43.8v.3"/>
<path d="M56.7 43v-.2l-.1 .3M56.7 42.7l-.1 .1M56.7 42.8v.2M56.8 43.7v.5zM56.8 42.7v.5zM56.8 42.8v.3M56.8 43.8v.3M56.8 43.8h.5M56.8 44.1h.5M56.8 43.1h.5M57.3 43.8v.3M57.3 43v-.2v.3"/>
<path d="M57.3 42.7h-.2v.5l.2-.2M57.3 43.8l-.2-.1v.5l.2-.2M57.3 42.7v.1h-.5M56.6 63.7v.5l.2-.1-.1-.4M56.6 62.7v.5l.2-.1-.1-.4M56.7 63.8h-.2v.3h.2M56.7 62.7l-.1 .1v.3M56.7 63.7l-.1 .1v.3M56.7 62.8h-.2v.3h.2M56.8 63.7v.5zM56.8 62.7v.5zM56.8 62.8v.3"/>
<path d="M56.8 63.8v.3M56.8 64.1h.5M56.8 63.8h.5M56.8 63.1h.5M56.8 62.8h.5M57.3 63.7v.4l-.2 .1v-.5h.2v.4M57.3 62.7v.4l-.2 .1v-.5h.2v.4M405.5 98.6h2v98.1h-2zM406.5 98.6v98.1M405.5 118.2h2M405.5 108.4h2M405.5 137.8h2"/>
<path d="M405.5 128h2M405.5 157.5h2M405.5 147.7h2M405.5 177.1h2M405.5 167.3h2M405.5 186.9h2M200.4 239.4v28.3M270.3 239.4v28.3M275.8 239.4v28.3M191.5 250.1h93M191.5 247h93M191.5 243.9h93"/>
<path d="M191.5 256.3h93M191.5 253.2h93M191.5 259.4h93M191.5 262.8h93M219.4 267.7v9.8M219.4 272.6h65.1M242.1 267.7v9.8M264.4 267.7v9.8"/>
</g>
<!-- layer: TEXT AND DIMENSIONS -->
<path d="M61.8 34.1l2.1 1.5-.6 .6zM55.1 46.2l2.2 1.2-.5 .6zM63.4 78.2l.6 .6-2.2 1.4zM76.8 82.9l.4 2.5h-.9zM76.3 89.5h.9l-.4 2.5zM172.2 81.4l2.1-1.5 .3 .8zM173.7 83l2.2 1.3-.5 .6zM50.7 119.7l2.2-1.2 .3 .8zM54.8 102.6l2.2 1.2-.5 .6zM49.4 140.5l2.3-1.1 .2 .8zM53.3 153.8l1.8-1.8 .5 .7zM53.3 149.6l1.9-1.7 .4 .7z" fill="#000" stroke="#000" stroke-width=".21"/>
<!-- layer: PROPOSED OTHER USER 1 -->
<g fill="none" stroke="#000" stroke-width=".21">
<path d="M172.2 79.6v7.2M172.2 79.6a.97 .97 0 0 0-1-1v1.2a.81 .81 0 0 1 .6 .8 .81 .81 0 0 1-.6 .8v3.6a.81 .81 0 0 1 .6 .8 .81 .81 0 0 1-.6 .8v1.2M50.9 97.3h.1v1h-.1zM170 82.7h-6.6l-1.3 .5 1.3 .5h6.6M170.9 82.7h.3M170.9 83.7h.3M171 87.8a1.01 1.01 0 0 1-1-1v-7.2a.97 .97 0 0 1 .9-1l.1 1.2a.81 .81 0 0 0-.7 .8 .81 .81 0 0 0 .7 .8l-.1 3.6a.81 .81 0 0 0-.6 .8 .81 .81 0 0 0 .7 .8l-.1 1.2M172.2 82.7h1.5v1h-1.5M172.2 86.8a1.01 1.01 0 0 1-1 1M172.2 82.8v.9M172.2 83.7h.7M172.2 82.3h.7"/>
<path d="M172.2 82.3v.1M172.2 83.7v.4M172.2 82.3v.5h.7v-.5M172.9 82.3l.1 1.7-.1 .2h-.7v-.2M172.9 83.7v.4M172.9 82.8v.9"/>
</g>
<g fill="#000" stroke="#000" stroke-width=".21">
<path d="M51.1 47.4l-.4 75.1zM51.1 47.4l-.5 75.1z"/>
<path d="M52.7 46h.4zM52.7 46h.4zM52.3 46.1l.4-.1zM52.3 46.1l.4-.1zM52 46.2l.3-.1zM52 46.2l.3-.1zM51.7 46.5l.3-.2zM51.7 46.5l.3-.2zM51.7 46.5l-.3 .2zM51.4 46.7l.3-.2zM51.4 46.7l-.2 .4zM51.5 46.8l-.3 .3zM51.2 47.1l-.1 .3zM51.3 47.1l-.2 .3z"/>
<path d="M53.7 45.7h1.4zM53.8 45.8l1.3-.1zM55.1 45.7v.5zM55.1 45.8v.4zM53.7 46.2h1.4zM53.7 46.2l1.4-.1zM53.7 45.7v.5zM53.7 45.7l.1 .4z"/>
<path d="M53.1 46l.7-.1zM53.1 45.9h.7z"/>
<path d="M52.4 102.3l.3 .1zM52.4 102.3l.3 .1zM52 102.4l.4-.1zM52 102.4h.4zM51.7 102.6l.3-.2zM51.7 102.6l.3-.1zM51.3 102.8l.4-.1zM51.3 102.8l.4-.1zM51.3 102.8l-.2 .3zM51.1 103.1l.3-.2zM51.1 103.1l-.2 .3zM51.1 103.2l-.2 .2zM50.9 103.4l-.1 .4zM51 103.5l-.2 .3z"/>
<path d="M53.4 102.1h1.4zM53.5 102.2l1.3-.1zM54.7 102.2l.1 .4v-.5zM54.7 102.2l.1 .4zM53.4 102.6h1.4zM53.4 102.6l1.3-.1zM53.4 102.1v.5zM53.4 102.1l.1 .4z"/>
<path d="M52.7 102.4l.8-.1zM52.7 102.3h.8z"/>
<path d="M50.8 154h.4zM50.8 154h.4zM50.5 154.1h.4zM50.5 154.1h.4zM50.2 154.2h.3zM50.2 154.2h.3zM49.9 154.5l.3-.2zM49.9 154.5l.3-.2zM49.9 154.5l-.3 .2zM49.6 154.7l.3-.2zM49.6 154.7l-.2 .4zM49.7 154.8l-.3 .3zM49.4 155.1l-.1 .3zM49.5 155.1l-.2 .3z"/>
<path d="M50.9 149.9l.4-.1zM50.9 149.9h.4zM50.5 149.9h.4zM50.5 149.9h.4zM50.2 150.1l.4-.1zM50.2 150.1l.4-.1zM49.9 150.3l.3-.2zM49.9 150.3l.3-.1zM49.9 150.3l-.3 .3zM49.6 150.6l.3-.2zM49.6 150.6l-.2 .3zM49.4 150.9l.3-.2zM49.4 150.9l-.1 .4zM49.5 151l-.2 .3z"/>
<path d="M52 153.7h1.3zM52 153.8l1.3-.1zM53.3 153.8v.4v-.5zM53.3 153.8v.4zM52 154.2h1.3zM52 154.2h1.3h-1.3zM52 153.7v.5zM52 153.7v.5z"/>
<path d="M52 149.6h1.4zM52.1 149.7l1.3-.1zM53.3 149.7l.1 .4v-.5zM53.3 149.7l.1 .4zM52 150.1h1.4zM52 150.1l1.3-.1zM52 149.6v.5zM52 149.6l.1 .4z"/>
<path d="M51.2 154l.8-.1zM51.2 153.9h.8z"/>
<path d="M51.3 149.9l.7-.1zM51.3 149.8h.7z"/>
<path d="M31.4 162.1h7.5zM31.5 162.2l7.4-.1zM38.8 162.2l.1 7.4v-7.5zM38.8 162.2l.1 7.4zM31.4 169.6h7.5zM31.4 169.6l7.4-.1zM31.4 162.1v7.5zM31.4 162.1l.1 7.4z"/>
<path d="M31.4 163.6h7.5zM31.5 163.7l7.4-.1zM38.8 163.7l.1 5.9v-6zM38.8 163.7l.1 5.9zM31.4 169.6h7.5zM31.4 169.6l7.4-.1zM31.4 163.6v6zM31.4 163.6l.1 5.9z"/>
<path d="M35.1 169.5l.1 34zM35.1 169.5l.1 34z"/>
<path d="M38.8 165.1h10.4zM38.8 165.2h10.5zM49.4 132.9l-.1 32.3zM49.4 132.9l-.1 32.3z"/>
</g>
<!-- layer: 0 -->
<g fill="#000" stroke="#000" stroke-width=".21">
<path d="M8.9 9.3l.2 .1h401.6zM8.9 9.3h402l-.2 .1z"/>
<path d="M404.4 9.3l.3 .1zM404.4 9.3l.3 .1-.3 278.6zM404.7 9.4l-.3 278.6 .3-.1zM404.4 288l.3-.1z"/>
<path d="M404.6 9.3l.1 .1h6zM404.6 9.3h6.3l-.2 .1z"/>
<path d="M410.7 9.4v278.5l.2-278.6zM410.9 9.3v278.7l-.2-.1z"/>
<path d="M410.7 9.4v278.5l.2-278.6zM410.9 9.3v278.7l-.2-.1z"/>
<path d="M404.4 91l.3 .3 6.2-.3zM404.7 91.3l6.2-.3-.2 .3zM410.9 91l-.2 .3z"/>
<path d="M404.4 91l.3 114v-113.7zM404.4 91l.3 114-.3 .3z"/>
<path d="M405.5 98.6l1 9.8v-9.8zM405.5 98.6l1 9.8h-1z"/>
<path d="M410.9 91.1l-.2 .2 .2 113.9zM410.7 91.3l.2 113.9-.2-.2zM410.7 205l.2 .3zM404.7 205h6l.2 .3zM404.7 205l-.3 .3h6.5z"/>
<path d="M405.5 118.2l1 9.8v-9.8zM405.5 118.2l1 9.8h-1z"/>
<path d="M406.5 108.4l1 9.8v-9.8zM406.5 108.4l1 9.8h-1z"/>
<path d="M405.5 137.8l1 9.8v-9.8zM405.5 137.8l1 9.8h-1z"/>
<path d="M406.5 128l1 9.8v-9.8zM406.5 128l1 9.8h-1z"/>
<path d="M405.5 157.5l1 9.8v-9.8zM405.5 157.5l1 9.8h-1z"/>
<path d="M406.5 147.6l1 9.9v-9.9zM406.5 147.6l1 9.9h-1z"/>
<path d="M405.5 177.1l1 9.8v-9.8zM405.5 177.1l1 9.8h-1z"/>
<path d="M406.5 167.3l1 9.8v-9.8zM406.5 167.3l1 9.8h-1z"/>
<path d="M406.5 186.9l1 9.8v-9.8zM406.5 186.9l1 9.8h-1z"/>
<path d="M404.4 205l.3 .3 6.2-.3zM404.7 205.3l6.2-.3-.2 .3zM410.9 205l-.2 .3z"/>
<path d="M410.9 205.1l-.2 .2 .2 82.7zM410.7 205.3l.2 82.7-.2-.1zM410.7 287.9l.2 .1z"/>
<path d="M8.9 239.2l.2 .4zM8.9 239.2l395.5 .4h-395.3zM8.9 239.2l395.5 .4 .3-.4z"/>
<path d="M9.1 239.6h60.5l.3-.4zM8.9 239.2h61l-60.8 .4zM8.9 239.2l.2 .4z"/>
<path d="M69.9 239.6h60.6l.3-.4zM69.6 239.2h61.2l-60.9 .4zM69.6 239.2l.3 48.7v-48.3zM69.6 239.2l.3 48.7-.3 .1zM69.6 288l.3-.1z"/>
<path d="M130.8 239.6h60.5l.4-.4zM130.5 239.2h61.2l-60.9 .4zM130.5 239.2l.3 48.7v-48.3zM130.5 239.2l.3 48.7-.3 .1zM130.5 288l.3-.1z"/>
<path d="M191.7 239.6h92.6l.4-.4zM191.3 239.2h93.4l-93 .4zM191.3 239.2l.4 48.7v-48.3zM191.3 239.2l.4 48.7-.4 .1zM191.3 288l.4-.1z"/>
<path d="M284.7 239.6h63.6l.3-.4zM284.3 239.2h64.3l-63.9 .4zM284.3 239.2l.4 48.7v-48.3zM284.3 239.2l.4 48.7-.4 .1zM284.3 288l.4-.1z"/>
<path d="M404.7 239.2l-.3 .4 .3 48.4zM404.4 239.6l.3 48.4-.3-.1zM404.4 287.9l.3 .1z"/>
<path d="M191.3 277.3l.4 .4 93-.4zM191.7 277.7l93-.4-.4 .4zM284.7 277.3l-.4 .4 .4 10.3zM284.3 277.7l.4 10.3-.4-.1zM284.3 287.9l.4 .1z"/>
<path d="M191.3 277.7h93.4l-.4-.4zM191.3 277.7l.4-.4h92.6zM191.3 267.5v10.2l.4-.4zM191.3 267.5l.4 .4v9.4zM191.3 267.5l.4 .4 93-.4zM191.7 267.9l93-.4-.4 .4zM284.7 267.5l-.4 .4 .4 9.8zM284.3 267.9l.4 9.8-.4-.4z"/>
<path d="M383.1 277.3l.3 .4 11.7-.4zM383.4 277.7l11.7-.4-.4 .4zM394.7 277.7l.4 10.3v-10.7zM394.7 277.7l.4 10.3-.4-.1zM394.7 287.9l.4 .1z"/>
<path d="M348.5 277.7h34.8v-.4zM348.5 277.3h34.8l-34.8 .4z"/>
<path d="M394.7 277.3l.4 .4 9.6-.4zM395.1 277.7l9.6-.4-.3 .4zM404.7 277.3l-.3 .4 .3 10.3zM404.4 277.7l.3 10.3-.3-.1zM404.4 287.9l.3 .1z"/>
<path d="M9.1 9.4l-.2 278.6 .2-.1zM8.9 9.3l.2 .1-.2 278.6z"/>
<path d="M9.1 239.6l-.2 48.4 .2-.1zM8.9 239.4l.2 .2-.2 48.4z"/>
<path d="M9.1 287.9l60.7 .1-.2-.1zM9.1 287.9l60.7 .1h-60.9z"/>
<path d="M69.6 287.9l.3 .1zM69.9 239.2v48.8l-.3-.1zM69.9 239.2l-.3 .4v48.3z"/>
<path d="M69.9 287.9l60.7 .1-.1-.1zM69.9 287.9l60.7 .1h-60.8z"/>
<path d="M130.5 287.9l.3 .1zM130.8 239.2v48.8l-.3-.1zM130.8 239.2l-.3 .4v48.3z"/>
<path d="M130.8 287.9l60.7 .1-.2-.1zM130.8 287.9l60.7 .1h-60.9z"/>
<path d="M191.3 287.9l.4 .1zM191.7 239.2v48.8l-.4-.1zM191.3 239.6v48.3l.4-48.7z"/>
<path d="M191.7 287.9l92.8 .1-.2-.1zM191.7 287.9l92.8 .1h-93z"/>
<path d="M284.3 287.9l.4 .1zM284.7 239.2v48.8l-.4-.1zM284.7 239.2l-.4 .4v48.3z"/>
<path d="M191.5 288h93l-.2-.1zM191.5 288l.2-.1h92.6zM191.3 288l.4-.1zM191.7 277.7v10.2l-.4 .1zM191.3 277.3v10.7l.4-10.3z"/>
<path d="M284.7 287.9l63.8 .1-.2-.1zM284.7 287.9l63.8 .1h-64z"/>
<path d="M348.3 287.9l.3 .1zM348.6 239.2v48.8l-.3-.1zM348.6 239.2l-.3 .4v48.3z"/>
<path d="M383.3 288h11.6l-.2-.1zM383.4 287.9h11.3l-11.4 .1zM383.1 288l.3-.1zM383.4 277.7v10.2l-.3 .1zM383.1 277.3v10.7l.3-10.3z"/>
<path d="M8.9 288h395.7l-.2-.1zM8.9 288l.2-.1h395.3zM8.9 239.4v48.6l.2-.1zM8.9 239.4l.2 .2v48.3z"/>
<path d="M394.9 288h9.7l-.2-.1zM394.9 288l.2-.1h9.3zM394.7 288l.4-.1zM395.1 277.7v10.2l-.4 .1zM394.7 277.3v10.7l.4-10.3z"/>
<path d="M9.1 287.9l401.8 .1-.2-.1zM9.1 287.9l401.8 .1h-402z"/>
<path d="M404.7 287.9l6.2 .1-.2-.1zM404.7 287.9l6.2 .1h-6.3z"/>
<path d="M404.6 288h6.3l-.2-.1zM404.7 287.9h6l-6.1 .1zM404.4 288l.3-.1zM404.7 205.3v82.6l-.3 .1zM404.4 205v83l.3-82.7z"/>
</g>
<g font-size="4.2">
<text x="136.4" y="113.3">MANAGEMENT</text>
<text x="142.9" y="108.2">FEEDER</text>
<text x="141.6" y="118.4">Scale 1:10</text>
<text x="122.1" y="166.7">NOTES</text>
<text x="122.1" y="186.6">FEEDERS</text>
<text x="169.3" y="186.6">EARTHING</text>
<text x="70.7" y="199.7">GENERAL</text>
<text x="64.5" y="204.7">ARRANGEMENT</text>
<text x="70.9" y="209.8">Scale 1:50</text>
<text x="287.2" y="252.5">EAST DEAN</text>
<text x="351.1" y="254">EAST DEAN</text>
<text x="287.3" y="262.5">GENERAL ARRANGEMENT</text>
<text x="351.1" y="259.1">EAST SUSSEX</text>
<text x="287.3" y="267.5">SHEET 2 OF 3</text>
<text x="351.1" y="264.1">BN20 0JZ</text>
<text x="351.6" y="285.7">140649</text>
<text x="385.6" y="285.7">200</text>
<text x="397.7" y="285.7">01</text>
</g>
<g font-size="3.5">
<text x="409" y="89.4" transform="rotate(-90 409 89.4)">ALL SCALES AS SHOWN WHEN PRINTED AT A3</text>
<text x="409" y="286.3" transform="rotate(-90 409 286.3)">ALL SCALES AS SHOWN WHEN PRINTED AT A3</text>
</g>
<g font-size="2.8">
<text x="271.1" y="266.3">BY</text>
<text x="276.4" y="266.3">DATE</text>
<text x="233.9" y="271.1">AM</text>
<text x="259" y="271.1">MP</text>
<text x="279.3" y="271.1">JBT</text>
<text x="230.4" y="276">01/05/18</text>
<text x="252.7" y="276">01/05/18</text>
<text x="272.6" y="276">01/05/18</text>
</g>
<g font-size="2.5">
<text x="194.7" y="262">01</text>
<text x="227.5" y="262">FIRST ISSUE</text>
<text x="193.3" y="266.2">REV</text>
<text x="232.6" y="266.2">REV</text>
<text x="192" y="275">WHEN PRINTED AT A3</text>
<text x="194.2" y="272">SCALE AS SHOWN</text>
<text x="193.3" y="280.3">ALL DIMENSIONS IN mm UNLESS OTHERWISE STATED.</text>
<text x="193.2" y="286.3">OTHER RELEVANT DRAWINGS.</text>
<text x="193.3" y="283.3">THIS DRAWING TO BE READ IN CONJUNCTION WITH</text>
</g>
<g font-size="2.1">
<text x="73.7" y="27.9">PROPOSED Tx RFS 4L ANTENNA</text>
<text x="80.4" y="30.5">@ 18.1m AGL MEAN</text>
<text x="88.2" y="33">220°</text>
<text x="69.3" y="40.5">DETAIL F</text>
<text x="64" y="51.9">BOND TO Tx ANTENNA STEELWORK</text>
<text x="69.3" y="73.9">DETAIL G</text>
<text x="181.1" y="76.6">DOUBLE CABLE</text>
<text x="181.1" y="79.1">STRAP</text>
<text x="76" y="89.1" transform="rotate(-90 76 89.1)">455</text>
<text x="181.1" y="88.8">STAINLES STEEL M10</text>
<text x="81.1" y="90.1">PROPOSED Rx ANTENNA</text>
<text x="84" y="92.6">@ 14.0m AGL MEAN</text>
<text x="92.9" y="95.1">1°</text>
<text x="181.1" y="91.3">SCREW DOWEL</text>
<text x="409.9" y="101" transform="rotate(-90 409.9 101)">10cm</text>
<text x="63.6" y="108.2">BOND TO Rx ANTENNA STEELWORK</text>
<text x="69.3" y="113.3">EARTH BOND SYSTEM</text>
<text x="409.9" y="109.6" transform="rotate(-90 409.9 109.6)">9cm</text>
<text x="409.9" y="119.5" transform="rotate(-90 409.9 119.5)">8cm</text>
<text x="409.9" y="129.3" transform="rotate(-90 409.9 129.3)">7cm</text>
<text x="69.3" y="133.7">EARTH BOND SYSTEM</text>
<text x="62.2" y="143.9">BOND TO FEEDERS</text>
<text x="409.9" y="139.1" transform="rotate(-90 409.9 139.1)">6cm</text>
<text x="62.2" y="148">BOND TO LATCHWAYS</text>
<text x="409.9" y="148.9" transform="rotate(-90 409.9 148.9)">5cm</text>
<text x="409.9" y="158.6" transform="rotate(-90 409.9 158.6)">4cm</text>
<text x="122.2" y="170.9">1. AS FAR AS IS PRACTICABLE ALL CUTTING SCARFING AND DRILLING TO BE</text>
<text x="128.3" y="173.4">DONE BEFORE CREOSOTING. WHERE THIS IS NOT POSSIBLE ALL CUT,</text>
<text x="409.9" y="168.6" transform="rotate(-90 409.9 168.6)">3cm</text>
<text x="128.3" y="175.9">DRILLED, AND SCARFED SURFACES TO BE COATED WITH A MIXTURE</text>
<text x="128.3" y="178.5">OF CREOSOTE AND TAR</text>
<text x="409.9" y="178.3" transform="rotate(-90 409.9 178.3)">2cm</text>
<text x="122.2" y="190.8">1. SUPPLY OF FEEDERS BY OTHERS</text>
<text x="169.4" y="190.8">1. CONNECT EARTH BOND TO NEW</text>
<text x="409.9" y="188.3" transform="rotate(-90 409.9 188.3)">1cm</text>
<text x="128.3" y="193.3">LCF78-50 TO Tx ANTENNA &amp;</text>
<text x="128.3" y="195.9">LCF12-50 TO RX ANTENNA</text>
<text x="169.6" y="195.9">2. MAXIMUM VALUE FOR GROUND</text>
<text x="175.5" y="193.3">EARTHING SYSTEM</text>
<text x="409.9" y="198" transform="rotate(-90 409.9 198)">0cm</text>
<text x="122.4" y="198.4">2. FEEDERS FIXED AT 1000mm CENTRES</text>
<text x="169.6" y="200.9">3. CABLE OR TAPE TO BE FIXED TO POLE</text>
<text x="175.5" y="198.4">RESISTANCE TO BE 10 OHMS</text>
<text x="175.7" y="203.5">AT 1000mm CENTRES</text>
<text x="169.6" y="206">4. EARTHING SHOULD COMPLY WITH</text>
<text x="175.7" y="208.5">ARQIVA'S DOCUMENT BOS147</text>
<text x="287.3" y="243.9">TITLE</text>
<text x="351.2" y="243.9">SITE ADDRESS</text>
<text x="271.5" y="261.9">AM</text>
<text x="276.1" y="261.9">01/05/18</text>
<text x="220.8" y="271.1">DRAWN</text>
<text x="243.5" y="271.1">CHECKED</text>
<text x="265.9" y="271.1">APPROVED</text>
<text x="220.8" y="276">DATE</text>
<text x="243" y="276">DATE</text>
<text x="265.2" y="276">DATE</text>
<text x="352.1" y="281.6">ARQIVA REF.</text>
<text x="384.8" y="281.6">DRG No.</text>
<text x="397.5" y="281.6">REV</text>
</g>
</svg>
